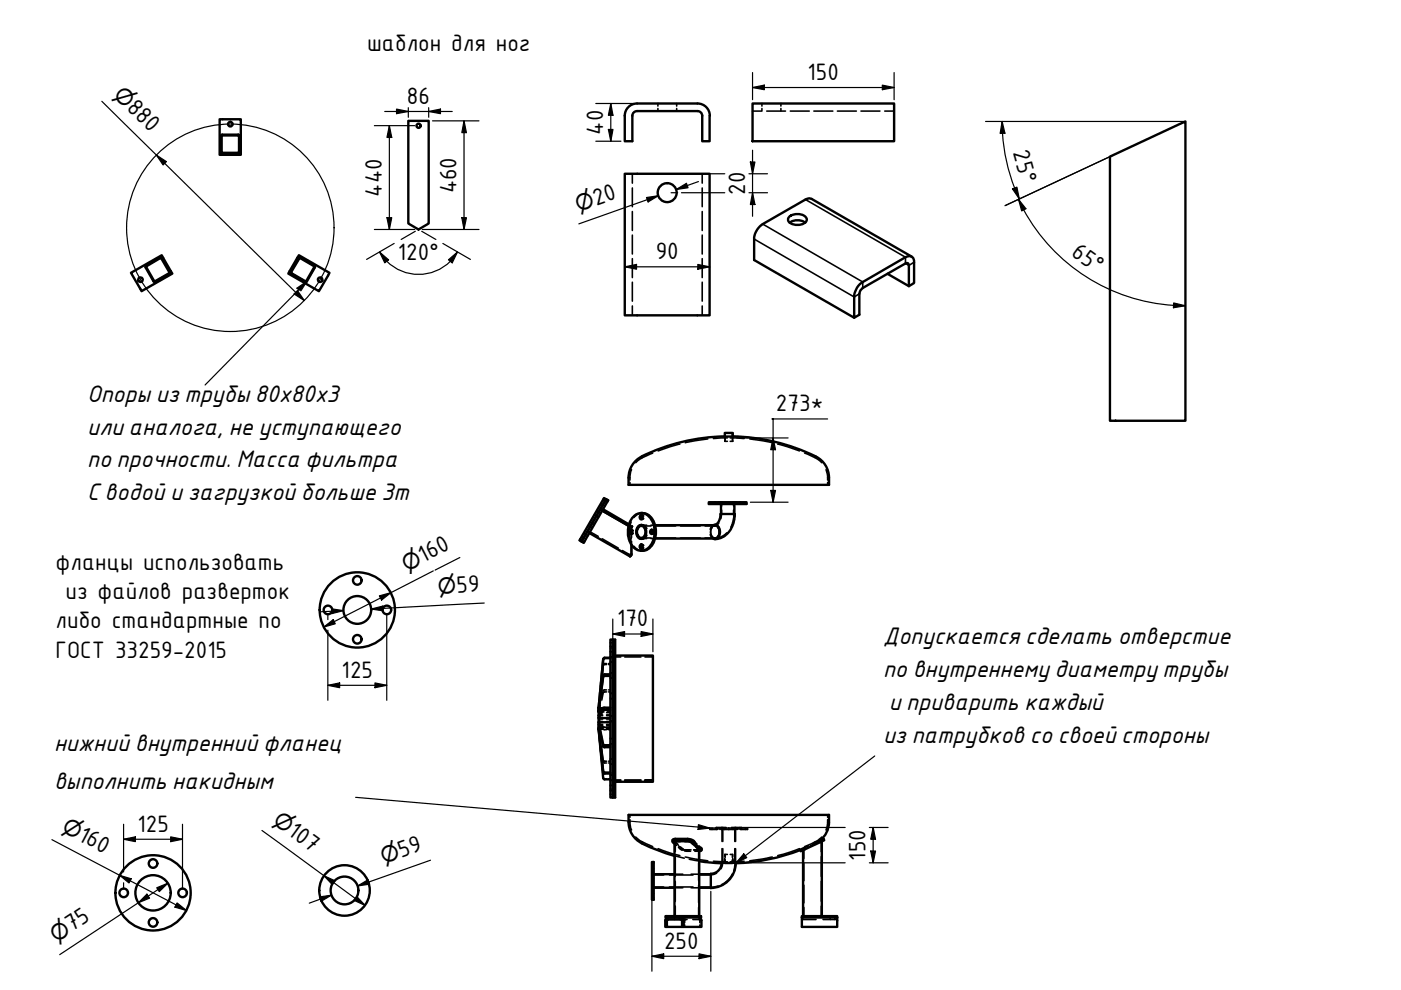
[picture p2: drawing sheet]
<svg xmlns="http://www.w3.org/2000/svg" width="297mm" height="210mm" viewBox="0 0 297 210" stroke-linecap="round" stroke-linejoin="round" font-family="sans-serif">
<!-- layer: Visible (ISO) -->
<g fill="none" stroke="#000" stroke-width=".51">
<path d="M46.6 25.3h4.5v7.5h-4.5zM46.9 28.6h3.8l.1 .2v3.6l-.3 .2-3.5-.1-.2-.2v-3.5zM47 28.8l3.6-.1 .1 3.6-3.7 .1zM86.6 25.6h4.3v21.8l-2.2 1.3-2.1-1.3zM132.5 36.8h18v30.1h-18zM135.1 21.9a2.6 2.6 0 0 0-2.6 2.6v5.4h1.6v-5.4a1 1 0 0 1 1-.9M135.1 21.9h12.8a2.6 2.6 0 0 1 2.6 2.6M135.1 23.6h12.8a.99 .99 0 0 1 1 .9v5.4h1.6v-5.4M159.6 21.9h30v8h-30zM235.3 33.2l16-7.4v63.4h-16zM27.8 57.8l6.5-3.7 2.2 3.9-6.5 3.7zM30.9 56.3l3.2-1.8 2 3.4-3.4 1.9-1.8-3.1z"/>
<path d="M31 56.5l3.1-1.8 1.8 3.1-3.1 1.9zM63.3 54.7l.4-.1 3.1 1.8-1.9 3.4-3.2-1.7-.1-.3zM63.4 54.1l6.4 3.7-2.2 3.9-6.5-3.7zM63.5 54.7l3.2 1.8-1.9 3.2-3.1-1.8zM167.4 45.9a2.61 2.61 0 0 1 3.6 .4 1.37 1.37 0 0 1-1.5 1.4 2.27 2.27 0 0 1-2.4-.9v-.5zM167.4 47.2a2.94 2.94 0 0 1 3.3 0M188.2 58.1l4.5 2.6M193.3 54.4l-21.5-12.3-1 .2-9.1 5.2a4 4 0 0 0-1.8 3.2v4.4l21.2 12.3M182.3 60.3l9.7-5.8a1.11 1.11 0 0 1 1.3-.1 1.11 1.11 0 0 1 .5 1.2v4.4l-1.1 .7v-4.4l-.2-.5h-.3l-9.3 5.3-.5 .5-.2 .7v4.4l-1.1 .7v-4.8l.6-1.7zM153.7 92.6v-.8h1.7v.8M153.7 92.6h1.7M155.3 92.5a41 41 0 0 1 18.3 4.6 5.6 5.6 0 0 1 2.2 5.7h-42.5a5.7 5.7 0 0 1 4-6.6 42.1 42.1 0 0 1 16.4-3.7"/>
<path d="M124.9 113l8.7 5M127.7 108.3l5.6 3.2M127.8 108l5.5 3.2M128.1 105.6l.4 .2-.1 .3 .1-.3 .4 .3-5.2 9-.8-.5zM128.4 106.1l-5.1 8.7M133.6 112.4a.39 .39 0 0 1 .5 .4 .39 .39 0 0 1-.6 .3l-.1-.4zM133.8 117.7l-.2 .3M133.8 117.6l-.1 .1M133.9 112.4l-.2 .3 .2 .5v-.8M133.9 115.5v2l-.3 .5M134.5 109.3a2.37 2.37 0 0 1 3.8 1.2 4.8 4.8 0 0 1-1.4 6 2.54 2.54 0 0 1-3.4-1.8 5 5 0 0 1 1-5.4zM135.4 111.6a1.02 1.02 0 0 1 1.1 0 1.02 1.02 0 0 1 .4 1.1 1.1 1.1 0 0 1-1.3 1.4 1.7 1.7 0 0 1-.2-2.5z"/>
<path d="M135.5 111.5a1.13 1.13 0 0 1 1.2 .2 1.13 1.13 0 0 1 .3 1.2 1.05 1.05 0 0 1-.4 1.1 1.05 1.05 0 0 1-1.2 0 1.84 1.84 0 0 1 .1-2.5zM135.5 111.7l.1-.1a1.15 1.15 0 0 1 1.2 .5 1.15 1.15 0 0 1-.1 1.4 .82 .82 0 0 1-.9 .6 .82 .82 0 0 1-.7-.9l-.1-.6zM135.8 109.3a.4 .4 0 0 1 .5 .4 .4 .4 0 0 1-.5 .3l-.2-.2zM135.9 108.8a3.2 3.2 0 0 1 3.1 3.3 4 4 0 0 1-2.4 4.6l-.7 .1M135.9 111.4h.3M136.1 111.3l-.1 .1M136.1 109.2l-.2 .3 .2 .5M136.1 115.5l-.2 .3 .2 .5M136.2 114.2h-.2h.1M138 112.4a.38 .38 0 0 1 .5 .4 .38 .38 0 0 1-.6 .3zM138.3 112.4l-.2 .3 .2 .5M138.9 111.4h12.7a1.55 1.55 0 0 1 1 1.3 1.55 1.55 0 0 1-.9 1.5h-12.8"/>
<path d="M150.3 106.5h8v.4h-8zM151.2 111.4a1.28 1.28 0 0 1 1.4 1.7l-.3 .7a.78 .78 0 0 1-1.1 .4M151.6 111.3l.7-.6 .4-1 .1-.7h3a4.9 4.9 0 0 1-4.2 5.3M152.9 106.9v2.1M155.7 106.9v2.1M127.9 139.8l-1 10.4zM129.4 135.6h.5v33.5h-.5zM129.4 139.5h-1.3l-.2 .3M129.9 135.6h.5v33.5h-.5zM130.4 139h8v26.7h-8M126.9 153.6l1 10.2 .2 .2h1.3M126.9 154.5l1 10.5 .2 .2h1.3"/>
<path d="M127 150.2l-.1 .4M127.1 154.2h-.2l1 9.3 .2 .3h1.3M127.4 150.9h-.5v.8M129.4 143.3h-1.3l-.2 .2-1 7.4v-.3M129.4 143h-1.3l-.2 .1-1 7.5M129.4 150.5l-1.5 .1-1 1.6v-.5M129.4 150h-1.5l-1 1.7M129.4 152.2h-2.5v1.4l1 4.7 .2 .1h1.3M129.4 153.1h-2.5l1 4.8 1.5 .1M142.6 178.3l.1-.3 .3-.1h2.9l.8 .2 .6 .4M143 178.9l-.4-.5 .1-.2h3.5l.7 .3 1.8 1.6v.3l-.4 .1M148.7 179.8v.5"/>
<path d="M173.3 178.5l1.3-.6 .2 .3-5 2.3-.2-.3 .9-.4M173.8 178.3a5.6 5.6 0 0 0 2-5.5h-42.5a5.6 5.6 0 0 0 2.7 6l3.8 1.6 3.2 1.1M174.2 178.4v15.8M138.2 182.8h.4v8h-.4zM138.6 185.3h4.4M138.6 188.2h4.4M141.1 194.2h7.5v.3h-7.5zM141.6 194.5l-.2 .1-.3 .5v1.4h.3M143 194.2v-15.8h.1h3.3l1.9 1.7v14.1M144.4 194.5l.5 .4v1.6h-.3l-.1-1.5h-3l-.1 .2v1.3h3.2M148.2 194.5l.4 .3 .1 .3v1.4h-3.8M148.2 182.6l4.8 .4"/>
<path d="M148.3 185.3h2.4M148.3 188.2h2.4M153 183a2.31 2.31 0 0 1-2.3 2.3v3M153.7 182.3v.7h1.7v-.7M156 183a5.3 5.3 0 0 1-5.3 5.3M169.6 180.2a42.1 42.1 0 0 1-13.6 2.8M170 194.5v2h7.5v-2M170 194.5h7.5M170.3 194.2h7.2v.3M170.3 194.2h-.3v.3M170.3 180.2v14"/>
<circle cx="48.8" cy="26.3" r=".49"/>
<circle cx="88.8" cy="26.7" r=".44"/>
<circle cx="29.8" cy="59.3" r=".49"/>
<circle cx="67.9" cy="59.3" r=".49"/>
<circle cx="141.5" cy="40.8" r="2.01"/>
<circle cx="136" cy="115.9" r=".39"/>
<circle cx="69.5" cy="129.3" r=".91"/>
<circle cx="75.8" cy="129.3" r="2.94"/>
<circle cx="75.8" cy="123.1" r=".91"/>
<circle cx="75.8" cy="135.5" r=".91"/>
<circle cx="75.8" cy="129.3" r="8"/>
<circle cx="82" cy="129.3" r=".91"/>
<circle cx="26.2" cy="189.3" r=".91"/>
<circle cx="32.4" cy="189.3" r="3.7"/>
<circle cx="32.4" cy="183.1" r=".91"/>
<circle cx="32.4" cy="195.6" r=".91"/>
<circle cx="32.4" cy="189.3" r="8"/>
<circle cx="38.7" cy="189.3" r=".91"/>
<circle cx="73" cy="188.8" r="2.94"/>
<circle cx="73" cy="188.8" r="5.4"/>
</g>
<!-- layer: Hidden (ISO) -->
<g fill="none" stroke="#000" stroke-width=".34">
<path d="M134.1 36.8v2M134.1 39.8v4M139.5 21.9v.6M139.5 23v.6M143.5 21.9v.6M143.5 23v.6M148.9 36.8v2M148.9 39.8v4M161.5 23v.6h-1.9M161.5 21.9v.6M162.6 23.6h3.9M165.6 21.9v.6"/>
<path d="M165.6 23v.6M167.6 23.6h4M172.6 23.6h4M177.5 23.6h4.1M182.5 23.6h4.1M187.6 23.6h2M134.1 44.8v4.1M134.1 49.8v4.1M134.1 54.8v4.1M134.1 59.8v4.1M148.9 44.8v4.1M148.9 49.8v4.1"/>
<path d="M148.9 54.8v4.1M148.9 59.8v4.1M134.1 64.9v2M148.9 64.9v2M133.9 99.6l-.2 .5-.1 1.7M138.4 96.1a9.2 9.2 0 0 0-3.6 2M144.1 94.2l-4.6 1.4M150.1 93.1l-4.8 .8M153.7 93.2v.4h.5M153.7 92.6v.3M153.8 91.8v.6M153.8 93v.6"/>
<path d="M154.2 92.9l-2.9 .1M154.8 92.9l3 .1M155.3 91.8v.6M155.3 93v.6M155.4 93.2v.4h-.6M155.4 92.6v.3M159 93.1l4.7 .8M164.9 94.2l4.6 1.4M170.6 96.1a8.3 8.3 0 0 1 3.6 2M175.1 99.6l.3 1.1 .1 1.1M123.4 113.8h.1M123.6 113.9l.3 .2"/>
<path d="M123.8 113l.1 .1M124 113.2l.3 .2M124.1 114.2l.1 .1M124.5 113.5l.1 .1M124.5 112.7h.2M124.7 111.4l.1 .1M124.8 112.8l.2 .1M125 111.6l.3 .2M125.1 110.7l.2 .1M125.1 112.7l1.7 1M125.4 110.9l.3 .2M125.4 111.9h.2"/>
<path d="M125.9 111.1l.1 .1M126 109.1l.2 .1M126.3 109.3l.3 .1M126.4 108.4l.2 .1M126.7 108.6l.3 .1M126.7 109.5l.2 .1M127.2 108.8l.1 .1M127.3 108l.1 .1M127.4 106.8l.2 .1M127.6 108.2l.1 .1M127.7 106.9l.3 .2M127.7 114.2l3.4 2"/>
<path d="M127.8 106l.2 .1M128.1 106.2l.3 .2M128.1 107.2l.2 .1M128.5 106.4l.2 .1M132 116.7l1.7 1M133.2 117.7v.1M133.3 117.5v.1M133.3 111.2l.3 .1M133.5 111.6l-.2-.1 .2 .1M133.6 102.3v.5M133.6 117.9v.1M133.6 111.6h.1"/>
<path d="M133.7 111.7l.2 .1M133.7 117.7l-.1 .1M133.7 117.7h.1M133.7 112.3h.1M133.7 113.2h.1M133.7 111.7l.3 .1M133.7 111.4v.1M133.8 117.7h-.1M133.8 110.7a5.4 5.4 0 0 0 0 4.2M133.8 112.1v2.2M133.8 115.4v2.2M133.9 112l-.1 .1"/>
<path d="M133.9 111.5l.2 .2M133.9 112.4l.2-.1 .2 .2M133.9 117.5v.1M133.9 111.8l-.1 .3M133.9 111.8v.2M133.9 112.2v.2M133.9 114.7v.8M133.9 112.3h.1M133.9 113.2h.1M134 111.7l-.1 .1M134 111.6v.2M134.3 113l-.1 .2h-.3v.8"/>
<path d="M134.4 115.8l.2 .2a2.01 2.01 0 0 0 1.6 .8M135.3 113.3l.3 .6 .4 .3M135.9 111.3h.2M135.9 114.3h.2M135.9 109.2h.2M135.9 110.1h.2M135.9 115.5h.2M135.9 116.3h.2M135.9 111.5h2.1M135.9 114.1h2.1M136 111.4l-.4 .2-.3 .6M136.1 111.3l.7 .2 .4 .6"/>
<path d="M136.1 109.2h.2l.2 .2M136.1 115.5h.2l.2 .2M136.1 111.3h.1M136.1 114.3h.1M136.1 109.2h.1M136.1 110.1h.1M136.1 115.5h.1M136.1 116.3h.1M136.2 108.8l-1.1 .3-.7 .6M136.2 111.4h.9M136.2 114.2h.9M136.5 109.9l-.1 .2-.3-.1"/>
<path d="M136.5 116.1l-.1 .2h-.3M137.2 113.5l-.4 .6-.7 .1M138 111.4h.9M138 114.2h.9M138.2 112.3h.1M138.2 113.2h.1M138.3 112.4l.4 .1M138.3 112.3h.1M138.3 113.2h.1M138.7 113l-.1 .2h-.3M139.1 111.5h4.2M139.1 114.1h4.2"/>
<path d="M144.3 111.5h4.2M144.3 114.1h4.2M149.5 111.5h2.1M149.5 114.1h2.1M150.6 113.3l.3 .7 .3 .2M150.7 113.4l.2 .5 .7 .3M151 111.8a1.41 1.41 0 0 0 .6 2.3M151.2 111.4l-.6 .8M151.6 111.4l-.7 .3-.2 .5M151.6 111.5a1.44 1.44 0 0 1 .6 2.3M151.6 111.5a1.42 1.42 0 0 0-.6 2.3M151.6 106.5v.1"/>
<path d="M151.6 106.7v.2M152.1 111.8a1.38 1.38 0 0 1-.5 2.3M152.4 110.9l-.8 .6M152.5 106.5v.1M152.5 106.7v.2M152.8 106.5v.1M152.8 106.7v.2M152.9 106.5v.1M152.9 106.7v.2M153 108.1l-.2 1.9M153 106.5v.8M154.1 113l-1.2 .8-1.3 .3"/>
<path d="M155.5 106.5v.8M155.5 108.1v.9M155.6 109l-.2 1.6-.5 1.2M155.7 106.5v.1M155.7 106.7v.2M156 106.5v.1M156 106.7v.2M156.9 106.5v.1M156.9 106.7v.2M175.5 102.3v.5M129.4 139.3h.2M129.4 139.2h.2"/>
<path d="M129.4 138.1h.2M129.4 137h.2M129.4 138.2h.2M129.4 137.4h.2M129.4 136.3h.2M129.8 139.3h1.8M129.8 139.2h.1M129.8 138.1h.1M129.8 137h.1M129.8 138.2h.1M129.8 137.4h.1M129.8 136.3h.1"/>
<path d="M129.9 139h.2M129.9 138h.2M129.9 139.1h.2M129.9 136.5h.2M129.9 137.6h.2M130.3 139h.1M130.3 138h.1M130.3 139.1h.1M130.3 136.5h.1M130.3 137.6h.1M132.5 139.3h3.4M136.7 139.3h1.7"/>
<path d="M126.9 151.7h.9M126.9 154.4h.9M126.9 150.1h.9M126.9 150.6h.9M126.9 153.6h.9M127 154.6h.8M127 150.2h.8M127.1 154.2h.7M127.1 148.4l-.2 1.9h.9M127.1 148.6l-.2 1.9h.9M127.2 157.7l.4 4.1M127.3 150l-.4 1.6h.9"/>
<path d="M127.3 149.5l-.4 1.6h.9M127.4 150.9h.7M127.5 158.3l.5 3M127.5 158.6l.5 3.1M127.6 153.6l.4 .6M127.6 154.1l.4 .6M127.6 143.7l-.4 4M127.8 153h-.9l.4 .5M127.8 154.5h-.9l.2 2.1M127.8 154.1h-.9l.4 3M127.8 153.8h-.9l.4 2.9M127.8 152.5h-.9l.4 .5"/>
<path d="M128 146.3l-.4 1.7M128 146.8l-.4 1.6M128 140.8l-.3 2.2M128 141l-.1 .2M128.1 154.2h.5M128.1 154.7h.5M128.1 146.3h.5M128.6 146.7h-.5M128.6 140.7h-.5M128.6 140.9h-.5M128.6 153h1M128.6 151.7h1"/>
<path d="M128.6 150.3h.8M128.6 154.4h.8M128.6 150.1h.8M128.6 154.6h.8M128.6 150.2h.8M128.6 150.6h.8M128.6 153.6h.8M128.6 154.5h.8M128.6 154.1h.8M128.6 153.8h.8M128.6 152.5h.8M128.6 151.6h.8"/>
<path d="M128.6 151.1h.8M128.6 150.5h.8M128.7 154.2h.7M128.7 150.9h.7M129 154.7h.4M129 154.2h.4M129 146.7h.4M129 146.3h.4M129 140.9h.4M129 140.7h.4M129.4 140.4h.2M129.4 143.8h.2"/>
<path d="M129.4 142.7h.2M129.4 148.2h.2M129.4 147.1h.2M129.4 151.9h.2M129.4 157.7h.2M129.4 156.6h.2M129.4 152.8h.2M129.4 148.1h.2M129.4 147h.2M129.4 143.7h.2M129.4 142.6h.2M129.4 140.3h.2"/>
<path d="M129.8 140.4h.1M129.8 143.8h.1M129.8 142.7h.1M129.8 148.2h.1M129.8 147.1h.1M129.8 153h.1M129.8 151.9h.1M129.8 157.7h.1M129.8 156.6h.1M129.8 152.8h.1M129.8 151.7h.1M129.8 148.1h.1"/>
<path d="M129.8 147h.1M129.8 143.7h.1M129.8 142.6h.1M129.8 140.3h.1M129.9 154.2h.2M129.9 158.8h.2M129.9 159.9h.2M129.9 155.3h.2M129.9 149.4h.2M129.9 150.5h.2M129.9 144.8h.2M129.9 145.9h.2"/>
<path d="M129.9 140.8h.2M129.9 142h.2M130.3 154.2h.1M130.3 158.8h.1M130.3 159.9h.1M130.3 155.3h.1M130.3 149.4h.1M130.3 150.5h.1M130.3 144.8h.1M130.3 145.9h.1M130.3 140.8h.1M130.3 142h.1"/>
<path d="M127.7 162.8l.3 2.2M128.1 165.1l.5 .1M128.1 161.4h.5M128.1 161.7l.5 .1M129 165.2h.4M129 161.8h.4M129 161.4h.4M129.4 162.1h.2M129.4 161h.2M129.4 165.5h.2M129.4 164.4h.2M129.4 167.7h.2"/>
<path d="M129.4 166.6h.2M129.4 168.4h.2M129.4 167.3h.2M129.4 167.6h.2M129.4 166.5h.2M129.4 165.4h.2M129.4 164.3h.2M129.4 162h.2M129.4 160.9h.2M129.8 162.1h.1M129.8 161h.1M129.8 165.5h.1"/>
<path d="M129.8 164.4h.1M129.8 167.7h.1M129.8 166.6h.1M129.8 168.4h.1M129.8 167.3h.1M129.8 167.6h.1M129.8 166.5h.1M129.8 165.4h1.8M129.8 164.3h.1M129.8 162h.1M129.8 160.9h.1M129.9 165.7h.2"/>
<path d="M129.9 162.7h.2M129.9 163.9h.2M129.9 165.6h.2M129.9 166.7h.2M129.9 167.1h.2M129.9 168.2h.2M130.1 165.7h-.2h1.7M130.3 165.7h.1M130.3 162.7h.1M130.3 163.9h.1M130.3 165.6h.1M130.3 166.7h.1"/>
<path d="M130.3 167.1h.1M130.3 168.2h.1M132.5 165.4h3.4M132.5 165.7h3.4M133.6 173.8l.1 1.6 .2 .6M133.6 172.8v.5M134.8 177.5a6.6 6.6 0 0 0 3 1.8l.6 .2M136.7 165.4h1.7h-1.7M136.7 165.7h1.7M139.5 179.9l2.6 1 2 .5M142.6 178.1v.1M142.7 178.2l.6 .6"/>
<path d="M143 178.4v.1M143 178.9l.4 .4M143 178.5l.6 .5M143.2 178.4h1M143.8 179l-.6-.5v2.1M143.8 179.3l.9 .7M143.8 179.7l.9 .6M144.2 179.6l.7 .6M144.3 179.6l.6 .5M145.2 178.4h1.1M146.3 178.5l.6 .5M147.3 178.5l.4 .4"/>
<path d="M147.5 179.6l.6 .5v1.9M148.2 179.3l.5 .5M150.5 175.8l1.6 .1M151 175.6v.1M151 175.8v.1M151.8 175.6v.1h2.2M151.9 175.6v.1M151.9 175.8v.1M152.1 175.6l-1.6 .1M152.7 175.6v.1M152.7 175.8v.1M152.9 175.6h3.2"/>
<path d="M152.9 175.9h3.2M153 175.4v.1M153 175.6v.1M153.1 179.9v3h1M153.1 175.4v3M153.2 175.4v3M153.2 179.9v3M153.6 175.6v.1M153.6 175.8v.1M154 175.4l-2.2 .1M154.5 175.6v.1M154.5 175.8v.1"/>
<path d="M155.1 175.4h2.1l-.1 .5M155.1 175.7h2.1M155.4 175.6v.1M155.4 175.8v.1M155.8 175.4v3M155.8 179.9v3M156 179.9v3h-1M156 175.4v3M156 175.4v.1M156 175.6v.1M156.4 175.6v.1M156.4 175.8v.1"/>
<path d="M156.9 175.6l1.6 .1M158.1 175.6v.1M158.1 175.8v.1M158.5 175.8l-1.6 .1M169.5 179.9l-4.6 1.5M170.8 179.8l-1.1 .4M171.4 179.3l-.9 .5M173.2 178.6l-1.3 .7M173.3 178.5l-.9 .4M173.8 178.3l-.3 .1M174.1 178.4v2.2M174.2 177.5a7.7 7.7 0 0 1-3.6 2"/>
<path d="M175.5 173.8l-.1 1.3-.3 .9M175.5 172.8v.5M138.2 185.3h.1M138.2 188.3h.1M138.2 183.2h.1M138.2 184.1h.1M138.2 186.3h.1M138.2 187.2h.1M138.2 189.5h.1M138.2 190.3h.1M138.2 185.5h2.5M138.2 188.1h2.5"/>
<path d="M138.2 188.2h.1M138.5 185.3h.1M138.5 188.3h.1M138.5 183.2h.1M138.5 184.1h.1M138.5 186.3h.1M138.5 187.2h.1M138.5 189.5h.1M138.5 190.3h.1M138.5 188.2h.1M141.9 185.5h5M141.9 188.1h5"/>
<path d="M143 181.4l2.1 .6M143 185.3h1.8M143 188.2h1.8M143 194.5v.2M143 194.8v.2M143.1 194.2v.1M143.1 194.5h.1M143.2 181.6v4.2M143.2 186.9v4.2M143.2 192.1v2.1M143.9 194.2v.1M143.9 194.5h.1"/>
<path d="M144 194.5v.2M144 194.8v.2M144.4 195h1.3M144.8 196.1v.4M144.9 194.9l-.1 .7M145 180.2h1.1M145 180.1l1.5 .1M145.1 180.4l1.3 .1M145.2 196.1v.4M145.2 180.1l.5 .1M145.2 195.1v.5M145.2 195h.2"/>
<path d="M145.3 181.7l4.8 .8M145.4 194.5l-.3 .1M146.1 182.2l2.2 .4M146.5 185.3h1.8M146.5 188.2h1.8M146.9 195h1.4M147.1 180.2h1.2M147.1 180.2h1M147.3 180.5h.9M148.1 180.1l-.1 .1M148.1 180.2h.1M148.1 182.9v3.8"/>
<path d="M148.1 187.7v3.7M148.1 192.4v1.8M148.2 185.5h2.5M148.2 188.1h2.5M148.3 180.2h.2M148.3 180.2h-.1M148.3 195.1l.1 .5M148.4 196.1v.4M148.8 180l-.2 .1M151.3 182.6l2.9 .1M151.9 185.1l-1.2 .4M152.3 187.8l-1.6 .3"/>
<path d="M153.2 183l-.3 1.2M153.2 183h-.2h.2M153.5 183h.2M153.5 183h.7M153.7 182v.3M153.8 181.2v.6M153.8 182.4v.6M154.2 181.2h-.5v.4M154.8 181.2h.6v.4M154.8 183h.8M155.3 185.3l-1 1.3-1.3 1M155.3 181.2v.6"/>
<path d="M155.3 182.4v.6M155.4 182v.3M155.4 183h.2M155.8 183h.2h-.2M155.8 183l-.2 1.5M157.8 182.6l-3 .1M163.7 181.7l-4.7 .8M170 195h3M170.4 180.2v1.8M170.4 183v3.7M170.4 187.7v3.7M170.4 192.4v1.8"/>
<path d="M174.1 181.6v4.2M174.1 186.9v4.2M174.1 192.1v2.1M174.5 195h3M176 194.5v.2M176 194.8v.2M176.1 194.2v.1M176.1 194.5h.1M177 194.2v.1M177 194.5h.1M177 194.5v.2M177 194.8v.2"/>
</g>
<!-- layer: Visible Narrow (ISO) -->
<path d="M159.9 50.7l21.2 12.3 1.1-.7M161.7 47.5l21.2 12.3v1.3M170.8 42.3l21.2 12.2v1.4l.7 .4 1.1-.7" fill="none" stroke="#000" stroke-width=".34"/>
<!-- layer: Hidden (ISO) -->
<g fill="#000">
<circle cx="133.7" cy="117.7" r=".17"/>
<circle cx="148.7" cy="179.8" r=".17"/>
<circle cx="148.3" cy="180.5" r=".17"/>
<circle cx="153.7" cy="183" r=".17"/>
<circle cx="155.4" cy="183" r=".17"/>
</g>
<!-- layer: Visible (ISO) -->
<circle cx="126.9" cy="154.6" r=".25" fill="#000"/>
<!-- layer: Sketch Geometry (ISO) -->
<g fill="none" stroke="#000" stroke-width=".25">
<path d="M209 25.8h42.3"/>
<circle cx="48.8" cy="48.3" r="22"/>
</g>
<!-- layer: Dimension (ISO) -->
<g fill="none" stroke="#000" stroke-width=".25">
<path d="M159.6 18.6l2.5-.6v1zM159.6 18.6h30M159.6 15.4v5.7M187.1 18l2.5 .6-2.5 .4zM189.6 15.4v5.7M21.6 21.5l42.9 42.2M33.1 32.9l2.2 1.4-.7 .7zM79.4 26.6h8.5M81.6 23.6h14.3M82.5 26.6l.6 2.5h-1.1zM82.5 26.6v22.1M84.1 23.1l2.5 .5-2.5 .5z"/>
<path d="M86.6 22.8v2.1M90.9 23.6l2.5-.5v1zM90.9 22.8v2.1M91.7 25.6h9.9M98.4 25.6l.5 2.5h-1zM98.4 25.6v23.1M126.3 29.9h5.4M126.3 21.9h8M129 27.4h1l-.5 2.5zM129.5 21.9l.5 2.5h-1zM129.5 21.9v8M148.1 38.5l-4.8 1.7"/>
<path d="M148.7 36.8h5M158.8 36.8h3.9M159.1 34.3h1l-.5 2.5zM159.6 31.8v14.1M212.5 25.8l.6 2.5h-1.1zM212.5 25.8a38.7 38.7 0 0 0 3.6 16.4M235.8 33l-22.7 10.6M79.4 48.7h8.5M80.5 53.4l1.9 1.7-.8 .6zM80.5 53.4a9.6 9.6 0 0 0 15 2M82 46.2h1.1l-.6 2.5zM83.6 51.6l-5.9 3.4"/>
<path d="M88.1 49l-3.1 1.8M89.4 49l3 1.8M89.5 48.7h12.1M93.9 51.6l5.8 3.4M95.1 55.1l1.9-1.7-1.1 2.3zM97 53.4l-1.5 2M97.9 46.2h1l-.5 2.5zM132.5 56.6l2.5-.5v1zM132.5 56.6h18M137.1 41.9l2.5-.4-2.2 1.3zM137.2 42.3l2.4-.8-16.9 6M142.3 40.9h1.4"/>
<path d="M143.3 40.2l2.2-1.3 .4 .9zM144.5 40.9h9.2M148 56.1l2.5 .5-2.5 .5zM158.8 40.9h3.9M159.6 40.9l.5 2.5h-1zM214.7 40.1l.9-.4 .5 2.5zM215.9 42.3l1.6 2-.9 .4zM215.9 42.3a38.9 38.9 0 0 0 32.9 22.4M62.4 62.3l.7-.7 1.4 2.1zM248.8 64.2l2.5 .6-2.5 .4zM248.8 64.7l2.5 .1M156.2 92.9h10.9"/>
<path d="M163.9 92.9l.5 2.4h-1zM175.5 88.8h-11.8h.2v17.7M97.5 118.2l-5.3 2.7M159.1 106.5h8M163.4 104h1l-.5 2.5zM68.7 132.9l2-1.5 .4 .9zM69.5 130.1v1.3M69.5 133.6v14.9M70.3 129.1l2.5 .4-2.4 .6zM72.8 129.5l-5 .2M78.7 129.1l2.5-.6v1zM80.4 126.3l2.5-.6-2 1.5z"/>
<path d="M82 130.1v18.4M91.9 121l-23.2 11.9M102.7 127.9l-24 1.2 2.5-.1M129.9 134.4l2.5-.5v1zM129.9 134.4h8.5M129.9 131.2v7M135.9 133.9l2.5 .5-2.5 .5zM138.4 131.2v7M69.5 145.3l2.5-.5v1zM69.5 145.3h12.5M79.5 144.8l2.5 .5-2.5 .5zM11 178l28.5 15.1"/>
<path d="M26.2 177.9l2.5-.5v1zM26.2 177.9h12.5M26.2 174.8v10.1M36.2 177.4l2.5 .5-2.5 .5zM38.7 174.8v13.7M55.5 176.1l21.9 15.9M156.7 175.4h22.5M184.3 175.4h4M185.1 175.4l.5 2.5h-1zM185.1 175.4v7.5M25.4 185.6l2.4 .7-.5 .9zM26.2 187.2v1.3"/>
<path d="M31.2 189.6l.5 .8-2.4 1zM33.2 188.2l2.4-.9-1.8 1.7zM35.6 187.3l-22.9 15.1M37.5 191.4l2 1.7-2.4-.8zM67.7 190.2l2.6-.4-2.2 1.3zM68.7 185.7l2.3 1-.6 .9zM70.3 189.8l-4.7 1.7M75.6 190.1l1.8 1.9-2.3-1.1zM75.8 187.8l2.2-1.3 .4 1zM91.3 182.4l-15.5 5.4 2.4-.8M138.2 189v16.9M150.7 189v16.9"/>
<path d="M157.7 182.9h21.5M184.3 182.9h4M184.6 180.4h1l-.5 2.5zM138.2 202.7l2.5-.5v1.1zM138.2 202.7h12.5M148.2 202.2l2.5 .5-2.5 .6z"/>
</g>
<g fill="#000">
<path d="M159.6 18.6l2.5-.6v1zM187.1 18l2.5 .6-2.5 .4zM33.1 32.9l2.2 1.4-.7 .7zM82.5 26.6l.6 2.5h-1.1zM84.1 23.1l2.5 .5-2.5 .5zM90.9 23.6l2.5-.5v1zM98.4 25.6l.5 2.5h-1zM129 27.4h1l-.5 2.5zM129.5 21.9l.5 2.5h-1zM143.3 40.2l2.2-1.3 .4 .9zM159.1 34.3h1l-.5 2.5zM212.5 25.8l.6 2.5h-1.1z"/>
<path d="M82 46.2h1.1l-.6 2.5zM80.5 53.4l1.9 1.7-.8 .6zM95.1 55.1l1.9-1.7-1.1 2.3zM97.9 46.2h1l-.5 2.5zM132.5 56.6l2.5-.5v1zM137.1 41.9l2.5-.4-2.2 1.3zM148 56.1l2.5 .5-2.5 .5zM159.6 40.9l.5 2.5h-1zM214.7 40.1l.9-.4 .5 2.5zM215.9 42.3l1.6 2-.9 .4zM62.4 62.3l.7-.7 1.4 2.1zM248.8 64.2l2.5 .6-2.5 .4z"/>
<path d="M163.9 92.9l.5 2.4h-1zM163.4 104h1l-.5 2.5zM70.3 129.1l2.5 .4-2.4 .6zM68.7 132.9l2-1.5 .4 .9zM80.4 126.3l2.5-.6-2 1.5zM78.7 129.1l2.5-.6v1zM129.9 134.4l2.5-.5v1zM135.9 133.9l2.5 .5-2.5 .5zM69.5 145.3l2.5-.5v1zM79.5 144.8l2.5 .5-2.5 .5zM26.2 177.9l2.5-.5v1zM36.2 177.4l2.5 .5-2.5 .5z"/>
<path d="M185.1 175.4l.5 2.5h-1zM25.4 185.6l2.4 .7-.5 .9zM31.2 189.6l.5 .8-2.4 1zM33.2 188.2l2.4-.9-1.8 1.7zM37.5 191.4l2 1.7-2.4-.8zM67.7 190.2l2.6-.4-2.2 1.3zM68.7 185.7l2.3 1-.6 .9zM75.6 190.1l1.8 1.9-2.3-1.1zM75.8 187.8l2.2-1.3 .4 1zM184.6 180.4h1l-.5 2.5zM138.2 202.7l2.5-.5v1.1zM148.2 202.2l2.5 .5-2.5 .6z"/>
</g>
<!-- layer: Symbol (ISO) -->
<path d="M65.1 59.7l-21.6 21.9M65.1 59.7l-2.2 1.4 .5 .4M65.1 59.7l-1.3 2M75.4 169.1l75.1 6.5M148.1 174.9l2.4 .7-2.5 .3zM185.5 160.3l-29.5 22.7M157.7 181l.6 .8-2.3 1.2z" fill="none" stroke="#000" stroke-width=".25"/>
<path d="M62.9 61.1l2.2-1.4-1.4 2.1zM148.1 174.9l2.4 .7-2.5 .3zM157.7 181l.6 .8-2.3 1.2z" fill="#000"/>
<g font-size="5.4">
<text x="77.9" y="10.9">шаблон для ног</text>
<text x="171.2" y="16.9">150</text>
<text x="26.7" y="23" transform="rotate(45 26.7 23)">880</text>
<text x="86.3" y="22">86</text>
<text x="127.9" y="28.6" transform="rotate(-90 127.9 28.6)">40</text>
<text x="214.8" y="32.3" transform="rotate(75 214.8 32.3)">25°</text>
<text x="80.9" y="41.7" transform="rotate(-90 80.9 41.7)">440</text>
<text x="96.8" y="41" transform="rotate(-90 96.8 41)">460</text>
<text x="158" y="41.3" transform="rotate(-90 158 41.3)">20</text>
<text x="126.4" y="43.6" transform="rotate(-20 126.4 43.6)">20</text>
<text x="84.4" y="55.1">120°</text>
<text x="139" y="55">90</text>
<text x="226.9" y="54" transform="rotate(36 226.9 54)">65°</text>
<text x="164.5" y="87.2">273*</text>
<text x="89.7" y="119.4" transform="rotate(-27 89.7 119.4)">160</text>
<text x="11.8" y="120.8">фланцы использовать</text>
<text x="96.9" y="125.7" transform="rotate(-3 96.9 125.7)">59</text>
<text x="13.9" y="127">из файлов разверток</text>
<text x="11.8" y="133.2">либо стандартные по</text>
<text x="130.9" y="132.8">170</text>
<text x="11.8" y="139.5">ГОСТ 33259-2015</text>
<text x="72.4" y="143.7">125</text>
<text x="16.3" y="178" transform="rotate(28 16.3 178)">160</text>
<text x="29.1" y="176.3">125</text>
<text x="60.8" y="176.8" transform="rotate(36 60.8 176.8)">107</text>
<text x="85" y="181.9" transform="rotate(-20 85 181.9)">59</text>
<text x="183.5" y="182.5" transform="rotate(-90 183.5 182.5)">150</text>
<text x="15.2" y="197.7" transform="rotate(-33 15.2 197.7)">75</text>
<text x="140.8" y="201.1">250</text>
</g>
<g font-size="4.9">
<text x="18.5" y="85.1">Опоры из трубы 80х80х3</text>
<text x="18.5" y="92.1">или аналога, не уступающего</text>
<text x="18.5" y="99.1">по прочности. Масса фильтра</text>
<text x="18.5" y="106.1">Сводой и загрузкой больше 3т</text>
<text x="187.2" y="136.5">Допускается сделать отверстие</text>
<text x="187.2" y="143.5">по внутреннему диаметру трубы</text>
<text x="188.4" y="150.5">и приварить каждый</text>
<text x="11.5" y="159.3">нижний внутренний фланец</text>
<text x="187.2" y="157.5">из патрубков со своей стороны</text>
<text x="11.5" y="167.3">выполнить накидным</text>
</g>
<g font-size="4.6">
<text x="23.9" y="20.3" transform="rotate(45 23.9 20.3)">⌀</text>
<text x="122.7" y="44.9" transform="rotate(-20 122.7 44.9)">⌀</text>
<text x="86.2" y="121.2" transform="rotate(-27 86.2 121.2)">⌀</text>
<text x="92.9" y="125.9" transform="rotate(-3 92.9 125.9)">⌀</text>
<text x="12.9" y="176.2" transform="rotate(28 12.9 176.2)">⌀</text>
<text x="57.6" y="174.6" transform="rotate(36 57.6 174.6)">⌀</text>
<text x="81.4" y="183.2" transform="rotate(-20 81.4 183.2)">⌀</text>
<text x="12" y="199.9" transform="rotate(-33 12 199.9)">⌀</text>
</g>
</svg>
